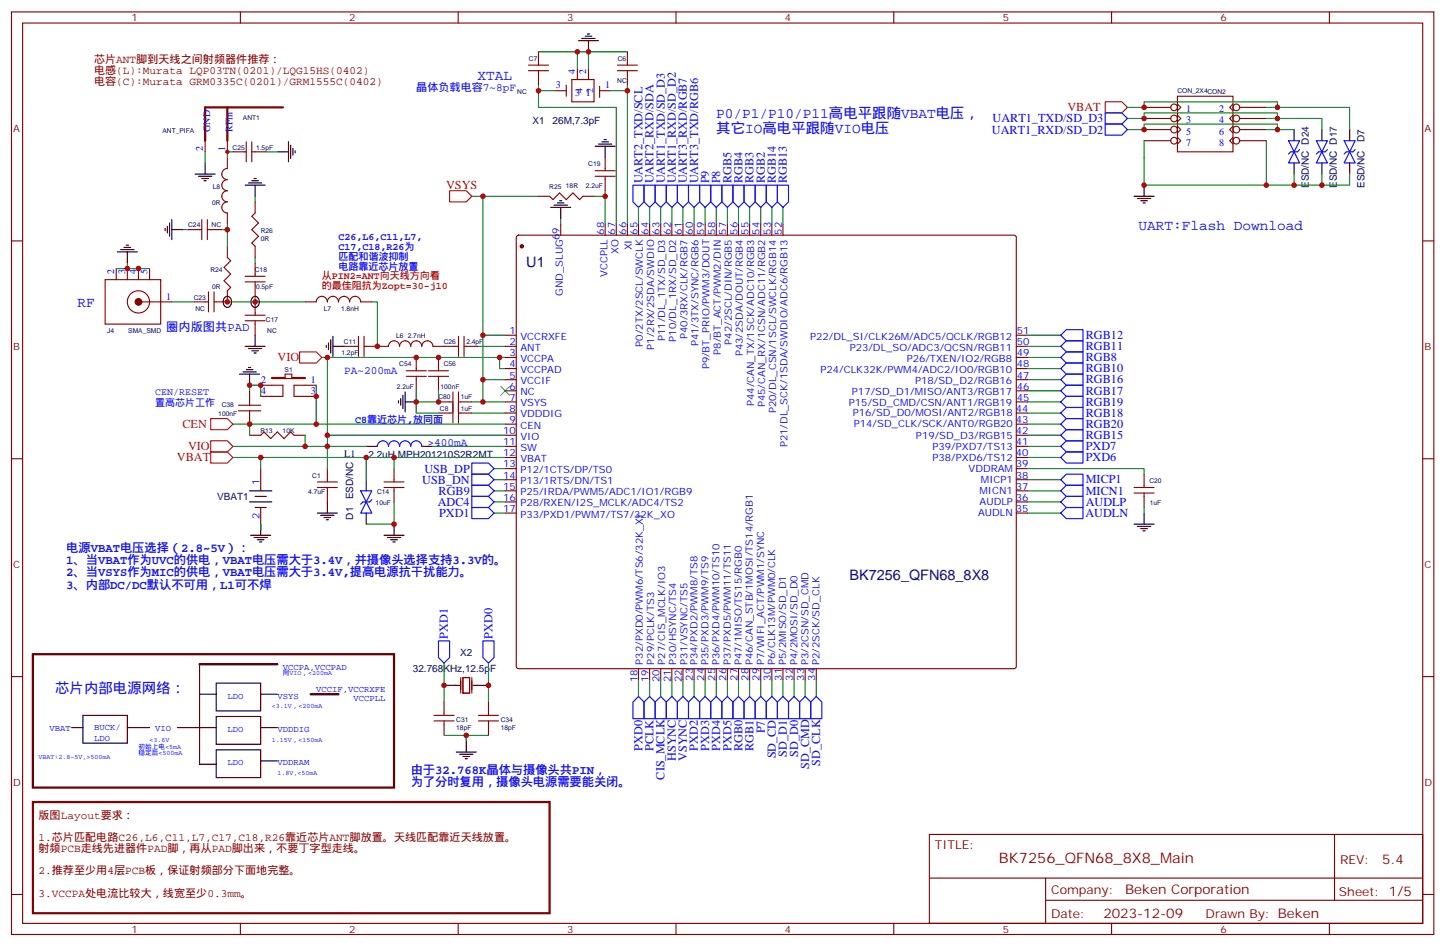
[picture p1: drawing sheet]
<svg xmlns="http://www.w3.org/2000/svg" width="459mm" height="300mm" viewBox="0 0 459 300" stroke-linecap="round" stroke-linejoin="round" font-family="sans-serif">
<g fill="none" stroke="#870000" stroke-width=".35">
<path d="M3.7 3.8h451.5v292.8h-451.5zM7.2 7.3h444.5v285.8h-444.5zM76.3 3.8v3.5M145.5 3.8v3.5M171 16.4v4.3M199.2 16.4v4.3M214.6 3.8v3.5M283.8 3.8v3.5M352.9 3.8v3.5M422 3.8v3.5M167.8 22.4h6.3M167.8 20.7h6.3"/>
<path d="M171 22.4v4.6M176.2 28.8h3.6M179.8 27v3.6M181.5 25.3h7.1v7h-7.1zM183.3 21.7v3.6M186.8 21.7v3.6M190.4 27.4v3.5M190.4 28.8h3.5M196 22.4h6.4M196 20.7h6.4M199.2 22.4v4.6M363.2 34.1h8.5"/>
<path d="M363.2 37.6h8.5M373.8 30.6h17.6v17.6h-17.6zM373.8 33l1.1 1.1-1.1 1M373.8 36.5l1.1 1.1-1.1 1.1M391.4 33l-1 1.1 1 1M391.4 36.5l-1 1.1 1 1.1M393.6 34.1h8.4M393.6 37.6h8.4M65.1 44.7v3.5M72.2 50v3.5a1.76 1.76 0 0 0-1.8 1.7 1.76 1.76 0 0 0 1.8 1.8 1.76 1.76 0 0 0-1.8 1.8 1.76 1.76 0 0 0 1.8 1.7 1.76 1.76 0 0 0-1.8 1.8 1.76 1.76 0 0 0 1.8 1.8 1.76 1.76 0 0 0-1.8 1.7 1.76 1.76 0 0 0 1.8 1.8v3.5M72.2 44.7v3.5M73.9 48.2h4.3"/>
<path d="M78.2 45v6.4M79.9 48.2h4.6M79.9 45v6.4M188.9 56h6.4M188.9 54.2h6.4M192.1 50v4.2M192.1 56v4.5M363.2 41.1h8.5M363.2 44.7h8.5M373.8 40.1l1.1 1-1.1 1.1M373.8 43.6l1.1 1.1-1.1 1M391.4 40.1l-1 1 1 1.1"/>
<path d="M391.4 43.6l-1 1.1 1 1M393.6 41.1h8.4M393.6 44.7h8.4M3.7 76.5h3.5M59.8 72.9h4.3M64.1 69.7v6.4M65.8 72.9h4.6M65.8 69.7v6.4M72.2 78.2v3.5l1 1.1-2.1 2.1 2.1 2.1-2.1 2.1 2.1 2.1-1 1.1v3.5h-4.3M81 64.1v3.5l-1.1 1.1 2.2 2.1-2.2 2.1 2.2 2.1-2.2 2.1 1.1 1.1v3.5M164.1 74.9l.5-.3h157.3l.5 .3 .3 .5v136.1l-.3 .5-.5 .2h-157.3l-.5-.2-.2-.5v-136.1zM171 62.3h3.5l1 1.1 2.2-2.2 2.1 2.2 2.1-2.2 2.1 2.2 1.1-1.1h3.5"/>
<path d="M178 71.1v3.5M192.1 71.1v3.5M195.7 71.1v3.5M199.2 71.1v3.5M202.7 71.1v3.5M206.2 71.1v3.5M209.8 71.1v3.5M213.3 71.1v3.5M216.8 71.1v3.5M220.3 71.1v3.5M223.9 71.1v3.5M227.4 71.1v3.5"/>
<path d="M230.9 71.1v3.5M234.5 71.1v3.5M238 71.1v3.5M241.5 71.1v3.5M245 71.1v3.5M248.6 71.1v3.5M451.7 76.5h3.5M33.4 88.8h17.6v14.1h-17.6zM36.9 85.2v3.6M40.4 85.2v3.6M44 95.8h10.5M44 85.2v3.6"/>
<path d="M47.5 85.2v3.6M61.6 95.8h4.6M66.2 92.6v6.4M67.9 92.6v6.4M77.8 89.5h6.4M77.8 87.7h6.4M81 83.5v4.2M81 89.5v4.6M81 95.8v4.2M96.9 95.8h3.5a1.76 1.76 0 0 1 1.8-1.7 1.76 1.76 0 0 1 1.7 1.7 1.76 1.76 0 0 1 1.8-1.7 1.76 1.76 0 0 1 1.8 1.7 1.76 1.76 0 0 1 1.7-1.7 1.76 1.76 0 0 1 1.8 1.7 1.76 1.76 0 0 1 1.7-1.7 1.76 1.76 0 0 1 1.8 1.7h3.5M77.8 101.8h6.4M77.8 100h6.4"/>
<path d="M81 101.8v4.6M86.3 119.8h4.2v-1.1h2.1v1.1h4.3v.4h-10.6zM109.2 109.9h4.6M113.8 106.8v6.3M115.6 109.9h7.7a1.76 1.76 0 0 1 1.8-1.7 1.76 1.76 0 0 1 1.8 1.7 1.76 1.76 0 0 1 1.7-1.7 1.76 1.76 0 0 1 1.8 1.7 1.76 1.76 0 0 1 1.8-1.7 1.76 1.76 0 0 1 1.7 1.7 1.76 1.76 0 0 1 1.8-1.7 1.76 1.76 0 0 1 1.7 1.7h8.2M115.6 106.8v6.3M129 119.5h6.3M129 117.7h6.3M132.2 113.5v4.2M132.2 119.5v4.5M136 119.5h6.4M136 117.7h6.4"/>
<path d="M139.2 113.5v4.2M139.2 119.5v4.5M145.6 106.8v6.3M147.3 109.9h4.3M147.3 106.8v6.3M160.4 106.4h3.5M160.4 109.9h3.5M160.4 113.5h3.5M160.4 117h3.5M322.7 106.4h3.5M322.7 109.9h3.5M322.7 113.5h3.5"/>
<path d="M322.7 117h3.5M75.7 128.6h7.1M75.7 130.4h7.1M79.2 138.1h3.6l1-1 2.1 2.1 2.2-2.1 2.1 2.1 2.1-2.1 1 1h3.6M79.2 124v4.6M79.2 130.4v4.2M82.8 122.3h7v3.5h-7M100.4 122.3h-7.1v3.5h7.1M139.2 127.6h4.6M139.2 131.1h4.6M143.8 124.4v9.9M145.6 127.6h4.2"/>
<path d="M145.6 131.1h4.2M145.6 124.4v9.9M160.4 120.5h3.5M160.4 124h3.5M160.4 127.6h3.5M160.4 131.1h3.5M160.4 134.6h3.5M160.4 138.1h3.5M322.7 120.5h3.5M322.7 124h3.5M322.7 127.6h3.5M322.7 131.1h3.5"/>
<path d="M322.7 134.6h3.5M322.7 138.1h3.5M3.7 145.6h3.5M82.8 148.7v7.1M100.8 154.7h6.3M100.8 153h6.3M103.9 148.7v4.3M103.9 154.7v4.6M121.9 154.7h6.4M121.9 153h6.4M125.1 148.7v4.3M125.1 154.7v4.6"/>
<path d="M160.4 141.7h3.5M160.4 145.2h3.5M160.4 148.7h3.5M160.4 152.3h3.5M160.4 155.8h3.5M160.4 159.3h3.5M322.7 141.7h3.5M322.7 145.2h3.5M322.7 148.7h3.5M322.7 152.3h3.5M322.7 155.8h3.5M322.7 159.3h3.5"/>
<path d="M360 154.7h6.4M360 156.5h6.4M363.2 150.5v4.2M363.2 156.5v4.6M451.7 145.6h3.5M82.8 161.1v7M160.4 162.8h3.5M322.7 162.8h3.5M3.7 214.7h3.5M146.3 215.1v4.9M147 215.1h2.1v4.9h-2.1zM149.8 215.1v4.9"/>
<path d="M202.7 212.2v3.6M206.2 212.2v3.6M209.8 212.2v3.6M213.3 212.2v3.6M216.8 212.2v3.6M220.3 212.2v3.6M223.9 212.2v3.6M227.4 212.2v3.6M230.9 212.2v3.6M234.5 212.2v3.6M238 212.2v3.6M241.5 212.2v3.6"/>
<path d="M245 212.2v3.6M248.6 212.2v3.6M252.1 212.2v3.6M255.6 212.2v3.6M259.2 212.2v3.6M451.7 214.7h3.5M137.8 228.8h6.3M137.8 227h6.3M141 222.8v4.2M141 228.8v4.6M151.9 228.8h6.4M151.9 227h6.4"/>
<path d="M155.1 222.8v4.2M155.1 228.8v4.6M295 264.8h156.7v28.3h-156.7zM295.1 278.7h156.4M332 278.7v14.1M423.7 264.9v20.8M3.7 283.9h3.5M76.3 293.1v3.5M145.5 293.1v3.5M214.6 293.1v3.5M283.8 293.1v3.5M332 285.7h119.5"/>
<path d="M352.9 293.1v3.5M422 293.1v3.5M451.7 283.9h3.5"/>
<circle cx="372.7" cy="37.6" r="1.06"/>
<circle cx="372.7" cy="34.1" r="1.06"/>
<circle cx="392.5" cy="34.1" r="1.06"/>
<circle cx="392.5" cy="37.6" r="1.06"/>
<circle cx="372.7" cy="41.1" r="1.06"/>
<circle cx="372.7" cy="44.7" r="1.06"/>
<circle cx="392.5" cy="41.1" r="1.06"/>
<circle cx="392.5" cy="44.7" r="1.06"/>
<circle cx="44" cy="95.8" r="3.5"/>
</g>
<g fill="none" stroke="#008700" stroke-width=".35">
<path d="M171 16.4h15.8M183.3 16.4v5.3M199.2 16.4h-12.4v5.3M171 27v7.1h24.7v37M171 28.8h5.2M193.9 28.8h5.3M199.2 27v44.1M357.9 34.1h5.3v-1.8h42.4v1.8M357.9 37.6h5.3v-1.8h42.4v1.8h-3.6M402 34.1h26.5v7M405.6 37.6h14.1v3.5M65.1 48.2v3.5"/>
<path d="M73.9 48.2h-1.7v1.8M84.5 48.2h3.6M357.9 41.1h5.3v-1.7h42.4v1.7h-3.6M363.2 44.7v14.1h38.8v-14.1M405.6 41.1h5.2M410.8 55.2v3.6h-8.8M419.7 55.2v3.6M428.5 55.2v3.6h-17.7M58.1 72.9h1.7M70.4 72.9h1.8M72.2 71.1v7.1M81 62.3v1.8"/>
<path d="M149.8 62.3h3.5M171 62.3h-17.7v44.1M178 69.4v1.7M192.1 62.3v8.8M192.1 60.5v1.8h-3.5M202.7 65.8v5.3M206.2 65.8v5.3M209.8 65.8v5.3M213.3 65.8v5.3M216.8 65.8v5.3M220.3 65.8v5.3M223.9 65.8v5.3"/>
<path d="M227.4 65.8v5.3M230.9 65.8v5.3M234.5 65.8v5.3M238 65.8v5.3M241.5 65.8v5.3M245 65.8v5.3M248.6 65.8v5.3M36.9 85.2h10.6M40.4 83.5v1.7M54.5 95.8h7.1M72.2 95.8h24.7M81 81.7v1.8"/>
<path d="M81 94.1v1.7M118 95.8h1.8v14.1M102.2 113.5h1.7M151.6 109.9h8.8M158.6 113.5v3.5h1.8M160.4 106.4h-7.1v21.2h7.1M160.4 113.5h-56.5v24.6M326.2 109.9h10.6M326.2 113.5h10.6M326.2 117h10.6M326.2 106.4h10.6M73.9 134.6h86.5"/>
<path d="M79.2 124v-1.7h3.6v3.5M79.2 134.6v3.5M96.9 138.1v3.6M100.4 122.3v12.3M132.2 127.6v3.5h7M132.2 124v3.6M139.2 124v3.6h-7M149.8 127.6h3.5M149.8 131.1h10.6M153.3 120.5h7.1M160.4 138.1h-56.5v10.6M326.2 120.5h10.6"/>
<path d="M326.2 124h10.6M326.2 127.6h10.6M326.2 131.1h10.6M326.2 134.6h10.6M326.2 138.1h10.6M73.9 141.7h42.4M73.9 145.2h86.5M82.8 145.2v3.5M116.3 145.2v7.1M125.1 159.3v7.1h-8.8M125.1 145.2v3.5M137.4 141.7h23"/>
<path d="M156.8 159.3h3.6M156.8 152.3h3.6M156.8 155.8h3.6M156.8 148.7h3.6M326.2 148.7h37v1.8M326.2 159.3h10.6M326.2 141.7h10.6M326.2 145.2h10.6M326.2 152.3h10.6M326.2 155.8h10.6M82.8 166.4v1.7M156.8 162.8h3.6"/>
<path d="M326.2 162.8h10.6M363.2 161.1v1.7M141 210.5v12.3M155.1 210.5v12.3M202.7 215.8v5.3M206.2 215.8v5.3M209.8 215.8v5.3M213.3 215.8v5.3M216.8 215.8v5.3M220.3 215.8v5.3M223.9 215.8v5.3M227.4 215.8v5.3"/>
<path d="M230.9 215.8v5.3M234.5 215.8v5.3M238 215.8v5.3M241.5 215.8v5.3M245 215.8v5.3M248.6 215.8v5.3M252.1 215.8v5.3M255.6 215.8v5.3M259.2 215.8v5.3M141 233.4h14.1M148 233.4v1.8"/>
</g>
<path d="M350.9 32.3h5.3l1.7 1.8-1.7 1.7h-5.3zM142.7 60.5h5.3l1.8 1.8-1.8 1.8h-5.3zM95.1 111.7h5.3l1.8 1.8-1.8 1.7h-5.3zM66.9 139.9h5.3l1.7 1.8-1.7 1.7h-5.3zM66.9 132.9h5.3l1.7 1.7-1.7 1.8h-5.3zM66.9 143.4h5.3l1.7 1.8-1.7 1.8h-5.3z" fill="none" stroke="#f00" stroke-width=".35"/>
<g fill="none" stroke="#00f" stroke-width=".35">
<path d="M350.9 39.4h5.3l1.7 1.7-1.7 1.8h-5.3zM350.9 35.8h5.3l1.7 1.8-1.7 1.8h-5.3zM200.9 58.8h3.6v5.3l-1.8 1.7-1.8-1.7zM204.5 58.8h3.5v5.3l-1.8 1.7-1.7-1.7zM208 58.8h3.5v5.3l-1.7 1.7-1.8-1.7zM211.5 58.8h3.6v5.3l-1.8 1.7-1.8-1.7zM215.1 58.8h3.5v5.3l-1.8 1.7-1.7-1.7zM218.6 58.8h3.5v5.3l-1.8 1.7-1.7-1.7zM222.1 58.8h3.5v5.3l-1.7 1.7-1.8-1.7zM225.6 58.8h3.6v5.3l-1.8 1.7-1.8-1.7zM229.2 58.8h3.5v5.3l-1.8 1.7-1.7-1.7zM232.7 58.8h3.5v5.3l-1.7 1.7-1.8-1.7z"/>
<path d="M236.2 58.8h3.5v5.3l-1.7 1.7-1.8-1.7zM239.7 58.8h3.6v5.3l-1.8 1.7-1.8-1.7zM243.3 58.8h3.5v5.3l-1.8 1.7-1.7-1.7zM246.8 58.8h3.5v5.3l-1.7 1.7-1.8-1.7zM409.1 44.7h3.5l-3.5 7h3.5zM412.6 47.5l-.7 .7h-2.1l-.7 .7M417.9 44.7h3.5l-3.5 7h3.5zM421.4 47.5l-.7 .7h-2.1l-.7 .7M426.7 44.7h3.5l-3.5 7h3.5zM430.2 47.5l-.7 .7h-2.1l-.7 .7M336.8 109.9l1.7-1.7h5.3v3.5h-5.3zM336.8 117l1.7-1.8h5.3v3.5h-5.3z"/>
<path d="M338.5 104.6h5.3v3.6h-5.3l-1.7-1.8zM338.5 111.7h5.3v3.5h-5.3l-1.7-1.7zM338.5 118.7h5.3v3.6h-5.3l-1.7-1.8zM336.8 127.6l1.7-1.8h5.3v3.5h-5.3zM336.8 134.6l1.7-1.7h5.3v3.5h-5.3zM338.5 122.3h5.3v3.5h-5.3l-1.7-1.8zM338.5 129.3h5.3v3.6h-5.3l-1.7-1.8zM338.5 136.4h5.3v3.5h-5.3l-1.7-1.8zM114.5 155.8h3.5l-3.5 7h3.5zM118 158.6l-.7 .7h-2.1l-.7 .7M119.8 141.7a1.76 1.76 0 0 1 1.8-1.8 1.76 1.76 0 0 1 1.7 1.8 1.76 1.76 0 0 1 1.8-1.8 1.76 1.76 0 0 1 1.8 1.8 1.76 1.76 0 0 1 1.7-1.8 1.76 1.76 0 0 1 1.8 1.8 1.76 1.76 0 0 1 1.8-1.8 1.76 1.76 0 0 1 1.7 1.8M149.8 147h5.3l1.7 1.7-1.7 1.8h-5.3z"/>
<path d="M149.8 150.5h5.3l1.7 1.8-1.7 1.7h-5.3zM149.8 154h5.3l1.7 1.8-1.7 1.8h-5.3zM149.8 157.6h5.3l1.7 1.7-1.7 1.8h-5.3zM336.8 141.7l1.7-1.8h5.3v3.5h-5.3zM336.8 159.3l1.7-1.7h5.3v3.5h-5.3zM338.5 143.4h5.3v3.6h-5.3l-1.7-1.8zM338.5 150.5h5.3v3.5h-5.3l-1.7-1.7zM338.5 154h5.3v3.6h-5.3l-1.7-1.8zM149.8 161.1h5.3l1.7 1.7-1.7 1.8h-5.3zM338.5 161.1h5.3v3.5h-5.3l-1.7-1.8zM139.2 203.4h3.5v5.3l-1.7 1.8-1.8-1.8zM153.3 203.4h3.5v5.3l-1.7 1.8-1.8-1.8z"/>
<path d="M202.7 221.1l1.8 1.7v5.3h-3.6v-5.3zM206.2 221.1l1.8 1.7v5.3h-3.5v-5.3zM209.8 221.1l1.7 1.7v5.3h-3.5v-5.3zM213.3 221.1l1.8 1.7v5.3h-3.6v-5.3zM216.8 221.1l1.8 1.7v5.3h-3.5v-5.3zM220.3 221.1l1.8 1.7v5.3h-3.5v-5.3zM223.9 221.1l1.7 1.7v5.3h-3.5v-5.3zM227.4 221.1l1.8 1.7v5.3h-3.6v-5.3zM230.9 221.1l1.8 1.7v5.3h-3.5v-5.3zM234.5 221.1l1.7 1.7v5.3h-3.5v-5.3zM238 221.1l1.7 1.7v5.3h-3.5v-5.3zM241.5 221.1l1.8 1.7v5.3h-3.6v-5.3z"/>
<path d="M245 221.1l1.8 1.7v5.3h-3.5v-5.3zM248.6 221.1l1.7 1.7v5.3h-3.5v-5.3zM252.1 221.1l1.8 1.7v5.3h-3.6v-5.3zM255.6 221.1l1.8 1.7v5.3h-3.5v-5.3zM259.2 221.1l1.7 1.7v5.3h-3.5v-5.3z"/>
</g>
<g fill="none" stroke="#000" stroke-width=".35">
<path d="M183.7 12.9h6.3M184.7 12.2h4.2M185.8 11.5h2.1M186.5 10.8h.7M186.8 12.9v3.5M61.9 55.2h6.4M63 56h4.2M64.1 56.7h2.1M64.8 57.4h.7M65.1 51.7v3.5M77.8 58.8h6.4M78.9 58.1h4.2"/>
<path d="M79.9 57.4h2.2M80.6 56.7h.8M81 58.8v3.5M88.1 48.2h3.5M91.6 45v6.4M92.3 46.1v4.2M93 47.1v2.1M93.7 47.8v.7M188.9 46.4h6.4M190 45.7h4.2M191.1 45h2.1M191.8 44.3h.7"/>
<path d="M192.1 46.4v3.6M363.2 58.8v3.5M410.8 41.1v3.6M410.8 51.7v3.5M419.7 41.1v3.6M419.7 51.7v3.5M428.5 41.1v3.6M428.5 51.7v3.5M37.3 79.9h6.3M38.3 79.2h4.2M39.4 78.5h2.1M40.1 77.8h.7"/>
<path d="M40.4 79.9v3.6M52.4 72.5v.7M53.1 71.8v2.1M53.8 70.8v4.2M54.5 72.9h3.6M54.5 69.7v6.4M174.8 65.8h6.4M175.9 65.1h4.2M177 64.4h2.1M177.7 63.7h.7M178 65.8v3.6M360 62.3h6.4"/>
<path d="M361.1 63h4.2M362.2 63.7h2.1M362.9 64.4h.7M71.4 94.4a1.46 1.46 0 0 1 1.8 .2 1.46 1.46 0 0 1 .2 1.8 1.26 1.26 0 0 1-1.2 1.2 1.26 1.26 0 0 1-1.3-1.2 2.12 2.12 0 0 1 .5-2zM80.2 94.4a1.46 1.46 0 0 1 1.8 .2 1.46 1.46 0 0 1 .3 1.8 1.26 1.26 0 0 1-1.3 1.2 1.26 1.26 0 0 1-1.3-1.2 2.12 2.12 0 0 1 .5-2zM76.1 118.7h6.3M77.1 118h4.3M77.8 109.9h6.4M78.2 117.3h2.1M78.9 110.6h4.2M78.9 116.6h.7M79.2 118.7v3.6"/>
<path d="M79.9 111.3h2.2M80.6 112h.8M81 106.4v3.5M103.6 109.6v.7M104.3 108.9v2.1M105 107.8v4.2M105.7 109.9h3.5M105.7 106.8v6.3M126.5 127.2v.7M127.2 126.5v2.1M127.9 125.4v4.3M128.6 127.6h3.6"/>
<path d="M128.6 124.4v6.3M79.2 159.3h7.1M79.2 155.8h7.1M81 157.6h3.5M103.9 159.3v3.5M116.3 141.7h3.5M116.3 152.3v3.5M133.9 141.7h3.5M79.6 169.9h6.3M80.6 170.6h4.3M81 161.1h3.5M81.7 171.3h2.1"/>
<path d="M82.4 172h.7M82.8 166.4v3.5M100.8 162.8h6.3M101.8 163.5h4.2M102.9 164.3h2.1M103.6 165h.7M116.3 162.8v3.6M121.9 169.9h6.4M123 170.6h4.2M124 171.3h2.2M124.7 172h.7M125.1 166.4v3.5"/>
<path d="M360 166.4h6.4M361.1 167.1h4.2M362.2 167.8h2.1M362.9 168.5h.7M363.2 162.8v3.6M63.4 210.8v31.8h5.3M68.7 216.8h14.1v8.8h-14.1zM141 217.5h4.9M150.1 217.5h5M22.8 230.9h3.5M26.3 227h14.1v8.9h-14.1zM40.4 230.9h7.1"/>
<path d="M56.3 230.9h12.4M63.4 220.3h5.3M68.7 227.4h14.1v8.8h-14.1zM68.7 238h14.1v8.8h-14.1zM82.8 230.9h5.3M82.8 220.3h5.3M144.9 238.7h6.3M145.9 239.4h4.2M148 235.2v3.5M82.8 241.5h5.3M147 240.1h2.1M147.7 240.8h.7"/>
</g>
<path d="M159 122.6l2.8 2.8M161.8 122.6l-2.8 2.8" fill="none" stroke="#3c3" stroke-width=".35"/>
<g fill="#870000" stroke="#870000" stroke-width=".35">
<circle cx="165.7" cy="78.2" r=".53"/>
<circle cx="44" cy="95.8" r="1.06"/>
</g>
<path d="M72.2 34.1v10.6M89.8 34.1h-24.7v10.6" fill="none" stroke="#870000" stroke-width=".71"/>
<path d="M63.4 210.8h24.7M98.6 220.3h8.9" fill="none" stroke="#000" stroke-width=".71"/>
<path d="M10.4 207.6h114.7v42.4h-114.7z" fill="none" stroke="#600" stroke-width=".71"/>
<path d="M10.4 254.6h164.1v35.2h-164.1z" fill="none" stroke="#850000" stroke-width=".71"/>
<g fill="#c00">
<circle cx="192.1" cy="62.3" r=".88"/>
<circle cx="72.2" cy="72.9" r=".88"/>
<circle cx="72.2" cy="95.8" r=".88"/>
<circle cx="44" cy="85.2" r=".88"/>
<circle cx="40.4" cy="85.2" r=".88"/>
<circle cx="81" cy="95.8" r=".88"/>
<circle cx="72.2" cy="48.2" r=".71"/>
<circle cx="103.9" cy="141.7" r=".88"/>
<circle cx="103.9" cy="138.1" r=".88"/>
<circle cx="158.6" cy="113.5" r=".88"/>
<circle cx="153.3" cy="127.6" r=".88"/>
<circle cx="153.3" cy="106.4" r=".88"/>
<circle cx="153.3" cy="62.3" r=".88"/>
<circle cx="153.3" cy="120.5" r=".88"/>
<circle cx="79.2" cy="134.6" r=".88"/>
<circle cx="96.9" cy="141.7" r=".88"/>
<circle cx="103.9" cy="113.5" r=".88"/>
<circle cx="100.4" cy="134.6" r=".88"/>
<circle cx="100.4" cy="125.8" r=".88"/>
<circle cx="79.2" cy="122.3" r=".88"/>
<circle cx="82.8" cy="122.3" r=".88"/>
<circle cx="139.2" cy="113.5" r=".88"/>
<circle cx="132.2" cy="113.5" r=".88"/>
<circle cx="132.2" cy="127.6" r=".88"/>
<circle cx="139.2" cy="127.6" r=".88"/>
<circle cx="125.1" cy="166.4" r=".88"/>
<circle cx="116.3" cy="145.2" r=".88"/>
<circle cx="405.6" cy="41.1" r=".88"/>
<circle cx="405.6" cy="37.6" r=".88"/>
<circle cx="410.8" cy="58.8" r=".88"/>
<circle cx="419.7" cy="58.8" r=".88"/>
<circle cx="402" cy="58.8" r=".88"/>
<circle cx="405.6" cy="34.1" r=".88"/>
<circle cx="363.2" cy="34.1" r=".88"/>
<circle cx="363.2" cy="58.8" r=".88"/>
<circle cx="363.2" cy="37.6" r=".88"/>
<circle cx="363.2" cy="41.1" r=".88"/>
<circle cx="82.8" cy="145.2" r=".88"/>
<circle cx="125.1" cy="145.2" r=".88"/>
<circle cx="186.8" cy="16.4" r=".88"/>
<circle cx="199.2" cy="28.8" r=".88"/>
<circle cx="171" cy="28.8" r=".88"/>
<circle cx="183.3" cy="16.4" r=".88"/>
<circle cx="119.8" cy="109.9" r=".88"/>
<circle cx="148" cy="233.4" r=".88"/>
<circle cx="141" cy="217.5" r=".88"/>
<circle cx="155.1" cy="217.5" r=".88"/>
</g>
<g font-size="4.6" fill="#00f">
<text x="151.6" y="25.3">XTAL</text>
<text x="227.4" y="37.6">P0/P1/P10/P11高电平跟随VBAT电压，</text>
<text x="227.4" y="42.2">其它IO高电平跟随VIO电压</text>
<text x="361.5" y="72.9">UART:Flash Download</text>
<text x="24.6" y="97.6">RF</text>
<text x="17.5" y="220">芯片内部电源网络：</text>
</g>
<g font-size="4.6" fill="#000080">
<text x="167.1" y="84.6">U1</text>
<text x="269.7" y="184">BK7256_QFN68_8X8</text>
</g>
<text font-size="4.6" fill="#800" x="317.1" y="273.9">BK7256_QFN68_8X8_Main</text>
<g font-size="4.2" fill="#800">
<text x="438.8" y="274.1">5.4</text>
<text x="357.2" y="283.7">Beken Corporation</text>
<text x="350.3" y="291.5">2023-12-09</text>
</g>
<g font-size="3.9" fill="#f00">
<text x="338.9" y="35.4">VBAT</text>
<text x="141.6" y="60">VSYS</text>
<text x="88.1" y="114.6">VIO</text>
<text x="57.9" y="135.9">CEN</text>
<text x="59.7" y="142.9">VIO</text>
<text x="56.2" y="146.4">VBAT</text>
</g>
<g font-size="3.9" fill="#00f">
<text x="315.1" y="38.9">UART1_TXD/SD_D3</text>
<text x="314.9" y="42.4">UART1_RXD/SD_D2</text>
<text x="204" y="58.2" transform="rotate(-90 204 58.2)">UART2_TXD/SCL</text>
<text x="207.5" y="58.2" transform="rotate(-90 207.5 58.2)">UART2_RXD/SDA</text>
<text x="211" y="58.2" transform="rotate(-90 211 58.2)">UART1_TXD/SD_D3</text>
<text x="214.6" y="58.2" transform="rotate(-90 214.6 58.2)">UART1_RXD/SD_D2</text>
<text x="218.1" y="58.2" transform="rotate(-90 218.1 58.2)">UART3_RXD/RGB7</text>
<text x="221.6" y="58.2" transform="rotate(-90 221.6 58.2)">UART3_TXD/RGB6</text>
<text x="225.1" y="58.2" transform="rotate(-90 225.1 58.2)">P9</text>
<text x="228.7" y="58.2" transform="rotate(-90 228.7 58.2)">P8</text>
<text x="232.2" y="58.2" transform="rotate(-90 232.2 58.2)">RGB5</text>
<text x="235.7" y="58.2" transform="rotate(-90 235.7 58.2)">RGB4</text>
<text x="239.2" y="58.2" transform="rotate(-90 239.2 58.2)">RGB3</text>
<text x="242.8" y="58.2" transform="rotate(-90 242.8 58.2)">RGB2</text>
<text x="246.3" y="58.2" transform="rotate(-90 246.3 58.2)">RGB14</text>
<text x="249.8" y="58.2" transform="rotate(-90 249.8 58.2)">RGB13</text>
<text x="52.8" y="105">圈内版图共PAD</text>
<text x="344.7" y="107.6">RGB12</text>
<text x="344.7" y="111.1">RGB11</text>
<text x="344.7" y="114.6">RGB8</text>
<text x="344.7" y="118.2">RGB10</text>
<text x="344.7" y="121.7">RGB16</text>
<text x="344.7" y="125.2">RGB17</text>
<text x="344.7" y="128.8">RGB19</text>
<text x="344.7" y="132.3">RGB18</text>
<text x="344.7" y="135.8">RGB20</text>
<text x="344.7" y="142.9">PXD7</text>
<text x="344.7" y="139.3">RGB15</text>
<text x="134.7" y="150">USB_DP</text>
<text x="344.7" y="146.4">PXD6</text>
<text x="134.1" y="153.5">USB_DN</text>
<text x="344.7" y="153.5">MICP1</text>
<text x="139" y="160.6">ADC4</text>
<text x="139.2" y="157">RGB9</text>
<text x="344.7" y="160.5">AUDLP</text>
<text x="344.7" y="157">MICN1</text>
<text x="139.4" y="164.1">PXD1</text>
<text x="344.6" y="164">AUDLN</text>
<text x="21" y="175.2">电源VBAT电压选择（2.8~5V）：</text>
<text x="21" y="179.1">1、当VBAT作为UVC的供电，VBAT电压需大于3.4V，并摄像头选择支持3.3V的。</text>
<text x="21" y="183">2、当VSYS作为MIC的供电，VBAT电压需大于3.4V,提高电源抗干扰能力。</text>
<text x="21" y="186.8">3、内部DC/DC默认不可用，L1可不焊</text>
<text x="142.2" y="202.7" transform="rotate(-90 142.2 202.7)">PXD1</text>
<text x="156.3" y="202.7" transform="rotate(-90 156.3 202.7)">PXD0</text>
<text x="242.8" y="232.8" transform="rotate(-90 242.8 232.8)">P7</text>
<text x="204" y="238.2" transform="rotate(-90 204 238.2)">PXD0</text>
<text x="207.5" y="238.4" transform="rotate(-90 207.5 238.4)">PCLK</text>
<text x="221.6" y="238.2" transform="rotate(-90 221.6 238.2)">PXD2</text>
<text x="225.1" y="238.2" transform="rotate(-90 225.1 238.2)">PXD3</text>
<text x="228.7" y="238.2" transform="rotate(-90 228.7 238.2)">PXD4</text>
<text x="232.2" y="238.2" transform="rotate(-90 232.2 238.2)">PXD5</text>
<text x="235.7" y="238.4" transform="rotate(-90 235.7 238.4)">RGB0</text>
<text x="239.2" y="238.4" transform="rotate(-90 239.2 238.4)">RGB1</text>
<text x="130.4" y="245.7">由于32.768K晶体与摄像头共PIN，</text>
<text x="214.5" y="241.6" transform="rotate(-90 214.5 241.6)">HSYNC</text>
<text x="218.1" y="241.6" transform="rotate(-90 218.1 241.6)">VSYNC</text>
<text x="246.3" y="240.7" transform="rotate(-90 246.3 240.7)">SD_CD</text>
<text x="249.8" y="240.1" transform="rotate(-90 249.8 240.1)">SD_D1</text>
<text x="253.3" y="240.1" transform="rotate(-90 253.3 240.1)">SD_D0</text>
<text x="256.9" y="244.1" transform="rotate(-90 256.9 244.1)">SD_CMD</text>
<text x="260.4" y="243" transform="rotate(-90 260.4 243)">SD_CLK</text>
<text x="130.4" y="249.6">为了分时复用，摄像头电源需要能关闭。</text>
<text x="211" y="247.4" transform="rotate(-90 211 247.4)">CIS_MCLK</text>
</g>
<g font-size="3.9" fill="#800">
<text x="296.8" y="269.4">TITLE:</text>
<text x="425.4" y="274.1">REV:</text>
<text x="333.7" y="283.6">Company:</text>
<text x="425.1" y="284.2">Sheet: 1/5</text>
<text x="333.7" y="291.3">Date:</text>
<text x="382.8" y="291.4">Drawn By: Beken</text>
</g>
<g font-size="3.5" fill="#840000">
<text x="29.8" y="20">芯片ANT脚到天线之间射频器件推荐：</text>
<text x="29.8" y="23.5">电感(L):Murata LQP03TN(0201)/LQG15HS(0402)</text>
<text x="29.8" y="27">电容(C):Murata GRM0335C(0201)/GRM1555C(0402)</text>
<text x="12.2" y="259.9">版图Layout要求：</text>
<text x="12.2" y="266.9">1.芯片匹配电路C26,L6,C11,L7,C17,C18,R26靠近芯片ANT脚放置。天线匹配靠近天线放置。</text>
<text x="12.2" y="270.4">射频PCB走线先进器件PAD脚，再从PAD脚出来，不要丁字型走线。</text>
<text x="12.2" y="277.5">2.推荐至少用4层PCB板，保证射频部分下面地完整。</text>
<text x="12.2" y="284.6">3.VCCPA处电流比较大，线宽至少0.3mm。</text>
</g>
<g font-size="3.5" fill="#00f">
<text x="132.2" y="28.8">晶体负载电容7~8pF</text>
<text x="109.2" y="118.7">PA~200mA</text>
<text x="135.7" y="141.7">&gt;400mA</text>
</g>
<g font-size="3.2" fill="#800">
<text x="41.8" y="6.8">1</text>
<text x="110.9" y="6.8">2</text>
<text x="180" y="6.8">3</text>
<text x="249.2" y="6.8">4</text>
<text x="318.3" y="6.8">5</text>
<text x="387.5" y="6.8">6</text>
<text x="4.2" y="41.9">A</text>
<text x="452.2" y="41.9">A</text>
<text x="4.2" y="111">B</text>
<text x="452.2" y="111">B</text>
<text x="4.2" y="180.2">C</text>
<text x="452.2" y="180.2">C</text>
<text x="4.2" y="249.3">D</text>
<text x="452.2" y="249.3">D</text>
<text x="41.8" y="296.1">1</text>
<text x="110.9" y="296.1">2</text>
<text x="180" y="296.1">3</text>
<text x="249.2" y="296.1">4</text>
<text x="318.3" y="296.1">5</text>
<text x="387.5" y="296.1">6</text>
</g>
<g font-size="3.2" fill="#00f">
<text x="182.6" y="23.5" transform="rotate(-90 182.6 23.5)">4</text>
<text x="186.1" y="23.5" transform="rotate(-90 186.1 23.5)">2</text>
<text x="176.4" y="28.1">3</text>
<text x="184.9" y="29.7" transform="rotate(-90 184.9 29.7)">4</text>
<text x="188.4" y="29.7" transform="rotate(-90 188.4 29.7)">2</text>
<text x="192.1" y="28.1">1</text>
<text x="182.6" y="30.4">3</text>
<text x="185.9" y="30.4">1</text>
<text x="376.6" y="35.7">1</text>
<text x="387" y="35.7">2</text>
<text x="66.7" y="41.8" transform="rotate(-90 66.7 41.8)">GND</text>
<text x="73.8" y="41.8" transform="rotate(-90 73.8 41.8)">RFin</text>
<text x="376.6" y="39.2">3</text>
<text x="387" y="39.2">4</text>
<text x="376.6" y="42.7">5</text>
<text x="376.6" y="46.2">7</text>
<text x="387" y="42.7">6</text>
<text x="387" y="46.2">8</text>
<text x="64.4" y="48" transform="rotate(-90 64.4 48)">2</text>
<text x="71.5" y="48" transform="rotate(-90 71.5 48)">1</text>
<text x="107.5" y="76.1">C26,L6,C11,L7,</text>
<text x="177.7" y="76.2" transform="rotate(-90 177.7 76.2)">69</text>
<text x="191.8" y="74.5" transform="rotate(-90 191.8 74.5)">68</text>
<text x="195.3" y="74.5" transform="rotate(-90 195.3 74.5)">67</text>
<text x="198.8" y="74.5" transform="rotate(-90 198.8 74.5)">66</text>
<text x="202.4" y="74.5" transform="rotate(-90 202.4 74.5)">65</text>
<text x="205.9" y="74.5" transform="rotate(-90 205.9 74.5)">64</text>
<text x="209.4" y="74.5" transform="rotate(-90 209.4 74.5)">63</text>
<text x="212.9" y="74.5" transform="rotate(-90 212.9 74.5)">62</text>
<text x="216.5" y="74.5" transform="rotate(-90 216.5 74.5)">61</text>
<text x="220" y="74.5" transform="rotate(-90 220 74.5)">60</text>
<text x="223.5" y="74.5" transform="rotate(-90 223.5 74.5)">59</text>
<text x="227" y="74.5" transform="rotate(-90 227 74.5)">58</text>
<text x="230.6" y="74.5" transform="rotate(-90 230.6 74.5)">57</text>
<text x="234.1" y="74.5" transform="rotate(-90 234.1 74.5)">56</text>
<text x="237.6" y="74.5" transform="rotate(-90 237.6 74.5)">55</text>
<text x="241.2" y="74.5" transform="rotate(-90 241.2 74.5)">54</text>
<text x="244.7" y="74.5" transform="rotate(-90 244.7 74.5)">53</text>
<text x="248.2" y="74.5" transform="rotate(-90 248.2 74.5)">52</text>
<text x="107.5" y="79.2">C17,C18,R26为</text>
<text x="107.5" y="82.4">匹配和谐波抑制</text>
<text x="196.4" y="80.6" transform="rotate(-90 196.4 80.6)">XO</text>
<text x="200.6" y="79.5" transform="rotate(-90 200.6 79.5)">XI</text>
<text x="36.2" y="87" transform="rotate(-90 36.2 87)">2</text>
<text x="39.7" y="87" transform="rotate(-90 39.7 87)">3</text>
<text x="43.3" y="87" transform="rotate(-90 43.3 87)">4</text>
<text x="46.8" y="87" transform="rotate(-90 46.8 87)">5</text>
<text x="107.5" y="85.6">电路靠近芯片放置</text>
<text x="192.8" y="88" transform="rotate(-90 192.8 88)">VCCPLL</text>
<text x="52.8" y="95.1">1</text>
<text x="178.7" y="94" transform="rotate(-90 178.7 94)">GND_SLUG</text>
<text x="161.7" y="106">1</text>
<text x="165.2" y="107.8">VCCRXFE</text>
<text x="218.2" y="107.7" transform="rotate(-90 218.2 107.7)">P40/3RX/CLK/RGB7</text>
<text x="257.2" y="107.8">P22/DL_SI/CLK26M/ADC5/QCLK/RGB12</text>
<text x="322.8" y="106">51</text>
<text x="161.7" y="109.6">2</text>
<text x="161.7" y="113.1">3</text>
<text x="165.2" y="111.3">ANT</text>
<text x="204.1" y="110" transform="rotate(-90 204.1 110)">P0/2TX/2SCL/SWCLK</text>
<text x="207.6" y="111" transform="rotate(-90 207.6 111)">P1/2RX/2SDA/SWDIO</text>
<text x="211.2" y="108.2" transform="rotate(-90 211.2 108.2)">P11/DL_1TX/SD_D3</text>
<text x="214.7" y="108.5" transform="rotate(-90 214.7 108.5)">P10/DL_1RX/SD_D2</text>
<text x="221.8" y="109.9" transform="rotate(-90 221.8 109.9)">P41/3TX/SYNC/RGB6</text>
<text x="228.8" y="112.6" transform="rotate(-90 228.8 112.6)">P8/BT_ACT/PWM2/DIN</text>
<text x="232.3" y="109.4" transform="rotate(-90 232.3 109.4)">P42/2SCL/DIN/RGB5</text>
<text x="235.9" y="113.1" transform="rotate(-90 235.9 113.1)">P43/2SDA/DOUT/RGB4</text>
<text x="269.8" y="111.3">P23/DL_SO/ADC3/QCSN/RGB11</text>
<text x="322.8" y="113.1">49</text>
<text x="322.8" y="109.6">50</text>
<text x="161.7" y="116.6">4</text>
<text x="165.2" y="114.9">VCCPA</text>
<text x="165.2" y="118.4">VCCPAD</text>
<text x="225.3" y="117.3" transform="rotate(-90 225.3 117.3)">P9/BT_PRIO/PWM3/DOUT</text>
<text x="260.5" y="118.4">P24/CLK32K/PWM4/ADC2/IO0/RGB10</text>
<text x="287.9" y="114.9">P26/TXEN/IO2/RGB8</text>
<text x="322.8" y="116.6">48</text>
<text x="49.2" y="125.4">CEN/RESET</text>
<text x="82.9" y="121.6">2</text>
<text x="82.9" y="125.1">4</text>
<text x="98.6" y="121.6">1</text>
<text x="98.6" y="125.1">3</text>
<text x="161.7" y="120.2">5</text>
<text x="161.7" y="123.7">6</text>
<text x="165.2" y="121.9">VCCIF</text>
<text x="165.2" y="125.4">NC</text>
<text x="270.5" y="125.4">P17/SD_D1/MISO/ANT3/RGB17</text>
<text x="290.6" y="121.9">P18/SD_D2/RGB16</text>
<text x="322.8" y="123.7">46</text>
<text x="322.8" y="120.2">47</text>
<text x="49.2" y="129">置高芯片工作</text>
<text x="161.7" y="127.2">7</text>
<text x="161.7" y="130.7">8</text>
<text x="165.2" y="129">VSYS</text>
<text x="239.4" y="128.9" transform="rotate(-90 239.4 128.9)">P44/CAN_TX/1SCK/ADC10/RGB3</text>
<text x="242.9" y="129.3" transform="rotate(-90 242.9 129.3)">P45/CAN_RX/1CSN/ADC11/RGB2</text>
<text x="246.5" y="131.2" transform="rotate(-90 246.5 131.2)">P20/DL_CSN/1SCL/SWCLK/RGB14</text>
<text x="269.5" y="129">P15/SD_CMD/CSN/ANT1/RGB19</text>
<text x="322.5" y="130.7">44</text>
<text x="322.8" y="127.2">45</text>
<text x="112.7" y="134.3">C8靠近芯片,放同面</text>
<text x="159.7" y="137.8">10</text>
<text x="161.7" y="134.3">9</text>
<text x="165.2" y="132.5">VDDDIG</text>
<text x="165.2" y="136">CEN</text>
<text x="270.7" y="132.2">P16/SD_D0/MOSI/ANT2/RGB18</text>
<text x="271.1" y="135.7">P14/SD_CLK/SCK/ANT0/RGB20</text>
<text x="322.5" y="137.8">42</text>
<text x="322.5" y="134.3">43</text>
<text x="159.7" y="141.3">11</text>
<text x="165.2" y="139.6">VIO</text>
<text x="165.2" y="143.1">SW</text>
<text x="250" y="142" transform="rotate(-90 250 142)">P21/DL_SCK/1SDA/SWDIO/ADC6/RGB13</text>
<text x="290.8" y="139.2">P19/SD_D3/RGB15</text>
<text x="296.1" y="142.7">P39/PXD7/TS13</text>
<text x="322.5" y="141.3">41</text>
<text x="159.7" y="144.9">12</text>
<text x="159.7" y="148.4">13</text>
<text x="165.2" y="146.6">VBAT</text>
<text x="296.1" y="146.3">P38/PXD6/TS12</text>
<text x="307.5" y="149.8">VDDRAM</text>
<text x="322.5" y="148.4">39</text>
<text x="322.5" y="144.9">40</text>
<text x="82.4" y="154" transform="rotate(-90 82.4 154)">1</text>
<text x="159.7" y="151.9">14</text>
<text x="159.7" y="155.4">15</text>
<text x="165.2" y="150.1">P12/1CTS/DP/TS0</text>
<text x="165.2" y="153.7">P13/1RTS/DN/TS1</text>
<text x="311.4" y="153.3">MICP1</text>
<text x="322.5" y="155.4">37</text>
<text x="322.5" y="151.9">38</text>
<text x="159.7" y="159">16</text>
<text x="165.2" y="157.2">P25/IRDA/PWM5/ADC1/IO1/RGB9</text>
<text x="165.2" y="160.7">P28/RXEN/I2S_MCLK/ADC4/TS2</text>
<text x="311" y="160.4">AUDLP</text>
<text x="311" y="156.8">MICN1</text>
<text x="322.5" y="159">36</text>
<text x="82.4" y="164.9" transform="rotate(-90 82.4 164.9)">2</text>
<text x="159.7" y="162.5">17</text>
<text x="165.2" y="164.3">P33/PXD1/PWM7/TS7/32K_XO</text>
<text x="310.5" y="163.9">AUDLN</text>
<text x="322.5" y="162.5">35</text>
<text x="204.1" y="210.9" transform="rotate(-90 204.1 210.9)">P32/PXD0/PWM6/TS6/32K_XI</text>
<text x="207.6" y="210.9" transform="rotate(-90 207.6 210.9)">P29/PCLK/TS3</text>
<text x="211.2" y="210.9" transform="rotate(-90 211.2 210.9)">P27/CIS_MCLK/IO3</text>
<text x="214.7" y="210.9" transform="rotate(-90 214.7 210.9)">P30/HSYNC/TS4</text>
<text x="218.2" y="210.9" transform="rotate(-90 218.2 210.9)">P31/VSYNC/TS5</text>
<text x="221.4" y="211.2" transform="rotate(-90 221.4 211.2)">P34/PXD2/PWM8/TS8</text>
<text x="224.9" y="211.2" transform="rotate(-90 224.9 211.2)">P35/PXD3/PWM9/TS9</text>
<text x="228.5" y="211.2" transform="rotate(-90 228.5 211.2)">P36/PXD4/PWM10/TS10</text>
<text x="232" y="211.2" transform="rotate(-90 232 211.2)">P37/PXD5/PWM11/TS11</text>
<text x="235.5" y="211.2" transform="rotate(-90 235.5 211.2)">P47/1MISO/TS15/RGB0</text>
<text x="239" y="211.2" transform="rotate(-90 239 211.2)">P46/CAN_STB/1MOSI/TS14/RGB1</text>
<text x="242.6" y="211.2" transform="rotate(-90 242.6 211.2)">P7/WIFI_ACT/PWM1/SYNC</text>
<text x="246.1" y="211.2" transform="rotate(-90 246.1 211.2)">P6/CLK13M/PWM0/CLK</text>
<text x="249.6" y="211.2" transform="rotate(-90 249.6 211.2)">P5/2MISO/SD_D1</text>
<text x="253.2" y="211.2" transform="rotate(-90 253.2 211.2)">P4/2MOSI/SD_D0</text>
<text x="256.7" y="211.2" transform="rotate(-90 256.7 211.2)">P3/2CSN/SD_CMD</text>
<text x="260.2" y="211.2" transform="rotate(-90 260.2 211.2)">P2/2SCK/SD_CLK</text>
<text x="202.4" y="216.4" transform="rotate(-90 202.4 216.4)">18</text>
<text x="205.9" y="216.4" transform="rotate(-90 205.9 216.4)">19</text>
<text x="209.4" y="216.4" transform="rotate(-90 209.4 216.4)">20</text>
<text x="212.9" y="216.4" transform="rotate(-90 212.9 216.4)">21</text>
<text x="216.5" y="216.4" transform="rotate(-90 216.5 216.4)">22</text>
<text x="220" y="216.1" transform="rotate(-90 220 216.1)">23</text>
<text x="223.5" y="216.1" transform="rotate(-90 223.5 216.1)">24</text>
<text x="227" y="216.1" transform="rotate(-90 227 216.1)">25</text>
<text x="230.6" y="216.1" transform="rotate(-90 230.6 216.1)">26</text>
<text x="234.1" y="216.1" transform="rotate(-90 234.1 216.1)">27</text>
<text x="237.6" y="216.1" transform="rotate(-90 237.6 216.1)">28</text>
<text x="241.2" y="216.1" transform="rotate(-90 241.2 216.1)">29</text>
<text x="244.7" y="216.1" transform="rotate(-90 244.7 216.1)">30</text>
<text x="248.2" y="216.1" transform="rotate(-90 248.2 216.1)">31</text>
<text x="251.7" y="216.1" transform="rotate(-90 251.7 216.1)">32</text>
<text x="255.3" y="216.1" transform="rotate(-90 255.3 216.1)">33</text>
<text x="258.8" y="216.1" transform="rotate(-90 258.8 216.1)">34</text>
</g>
<g font-size="3.2" fill="#000080">
<text x="169" y="39.5">X1</text>
<text x="175.4" y="39.5">26M,7.3pF</text>
<text x="433.2" y="45" transform="rotate(-90 433.2 45)">D7</text>
<text x="415.5" y="59.7" transform="rotate(-90 415.5 59.7)">ESD/NC D24</text>
<text x="424.4" y="59.7" transform="rotate(-90 424.4 59.7)">ESD/NC D17</text>
<text x="433.2" y="59.7" transform="rotate(-90 433.2 59.7)">ESD/NC</text>
<text x="109.3" y="145.2">L1</text>
<text x="116.9" y="145.3">2.2uH MPH201210S2R2MT</text>
<text x="68.9" y="158.7">VBAT1</text>
<text x="112.1" y="158.5" transform="rotate(-90 112.1 158.5)">ESD/NC</text>
<text x="112.1" y="164.9" transform="rotate(-90 112.1 164.9)">D1</text>
<text x="146.1" y="208.1">X2</text>
<text x="131" y="213.3">32.768KHz,12.5pF</text>
</g>
<g font-size="3.2" fill="#f00">
<text x="102.2" y="88.4">从PIN2=ANT向天线方向看</text>
<text x="102.2" y="91.6">的最佳阻抗为Zopt=30-j10</text>
</g>
<g font-size="2.8" fill="#00f">
<text x="89.8" y="212.6">VCCPA,VCCPAD</text>
<text x="72.2" y="221.8">LDO</text>
<text x="88.1" y="221.8">VSYS</text>
<text x="100.4" y="219.6">VCCIF,VCCRXFE</text>
<text x="112.3" y="222.5">VCCPLL</text>
<text x="15.7" y="232">VBAT</text>
<text x="29.8" y="231.6">BUCK/</text>
<text x="49.2" y="232">VIO</text>
<text x="72.2" y="232.3">LDO</text>
<text x="88.1" y="232.3">VDDDIG</text>
<text x="29.8" y="235.2">LDO</text>
<text x="72.2" y="242.9">LDO</text>
<text x="88.1" y="242.9">VDDRAM</text>
</g>
<g font-size="2.1" fill="#000080">
<text x="167.9" y="19.2">C7</text>
<text x="196.1" y="19.3">C6</text>
<text x="164.2" y="29.8">NC</text>
<text x="196" y="26.3">NC</text>
<text x="373.8" y="29.5">CON_2X4CON2</text>
<text x="77.1" y="38">ANT1</text>
<text x="51.6" y="42.2">ANT_PIFA</text>
<text x="73.9" y="47.5">C25</text>
<text x="81.3" y="47.5">1.5pF</text>
<text x="186.7" y="52.8">C19</text>
<text x="67.5" y="59.8">L8</text>
<text x="174.4" y="59.8">R25</text>
<text x="179.7" y="59.8">18R</text>
<text x="186" y="59.8">2.2uF</text>
<text x="67.3" y="65.1">0R</text>
<text x="59.7" y="72.2">C24</text>
<text x="67.2" y="72.2">NC</text>
<text x="82.8" y="76.5">0R</text>
<text x="82.8" y="73.9">R26</text>
<text x="66.8" y="86.3">R24</text>
<text x="80.9" y="86.3">C18</text>
<text x="61.5" y="95.1">C23</text>
<text x="67.3" y="91.6">0R</text>
<text x="81.3" y="91.6">0.5pF</text>
<text x="62.1" y="98.6">NC</text>
<text x="102.8" y="98.6">L7</text>
<text x="108.3" y="98.6">1.8nH</text>
<text x="34.1" y="105.7">J4</text>
<text x="40.7" y="105.7">SMA_SMD</text>
<text x="84.4" y="102.2">C17</text>
<text x="84.8" y="105.7">NC</text>
<text x="125.7" y="107.4">L6</text>
<text x="129.5" y="107.4">2.7nH</text>
<text x="108.4" y="112.8">1.2pF</text>
<text x="109.2" y="109.2">C11</text>
<text x="140.9" y="109.2">C26</text>
<text x="148.1" y="109.2">2.4pF</text>
<text x="90.3" y="118">S1</text>
<text x="126.8" y="116.3">C54</text>
<text x="140.9" y="116.3">C56</text>
<text x="126" y="123.3">2.2uF</text>
<text x="139.9" y="123.3">100nF</text>
<text x="70.4" y="129.3">C38</text>
<text x="139.2" y="126.5">C80</text>
<text x="139.7" y="130.4">C8</text>
<text x="146.3" y="126.5">1uF</text>
<text x="146.3" y="130.4">1uF</text>
<text x="69.3" y="132.2">100nF</text>
<text x="82.7" y="137.5">R13</text>
<text x="89.7" y="137.5">10K</text>
<text x="99.1" y="151.6">C1</text>
<text x="364.9" y="153.3">C20</text>
<text x="97.8" y="156.8">4.7uF</text>
<text x="119.3" y="160.4">10uF</text>
<text x="119.7" y="156.8">C14</text>
<text x="365" y="160.4">1uF</text>
<text x="144.9" y="231.6">18pF</text>
<text x="144.9" y="229.2">C31</text>
<text x="159" y="231.6">18pF</text>
<text x="159" y="229.2">C34</text>
</g>
<g font-size="2.1" fill="#00f">
<text x="89.8" y="214.3">同VIO，&lt;200mA</text>
<text x="86.3" y="224.6">&lt;3.1V，&lt;200mA</text>
<text x="44" y="237.6">初始上电&lt;5mA</text>
<text x="44" y="239.7">稳定后&lt;500mA</text>
<text x="47.5" y="235.5">&lt;3.6V</text>
<text x="86.3" y="235.5">1.15V，&lt;150mA</text>
<text x="12.2" y="240.8">VBAT:2.8~5V,&gt;500mA</text>
<text x="88.1" y="246.1">1.8V,&lt;50mA</text>
</g>
</svg>
